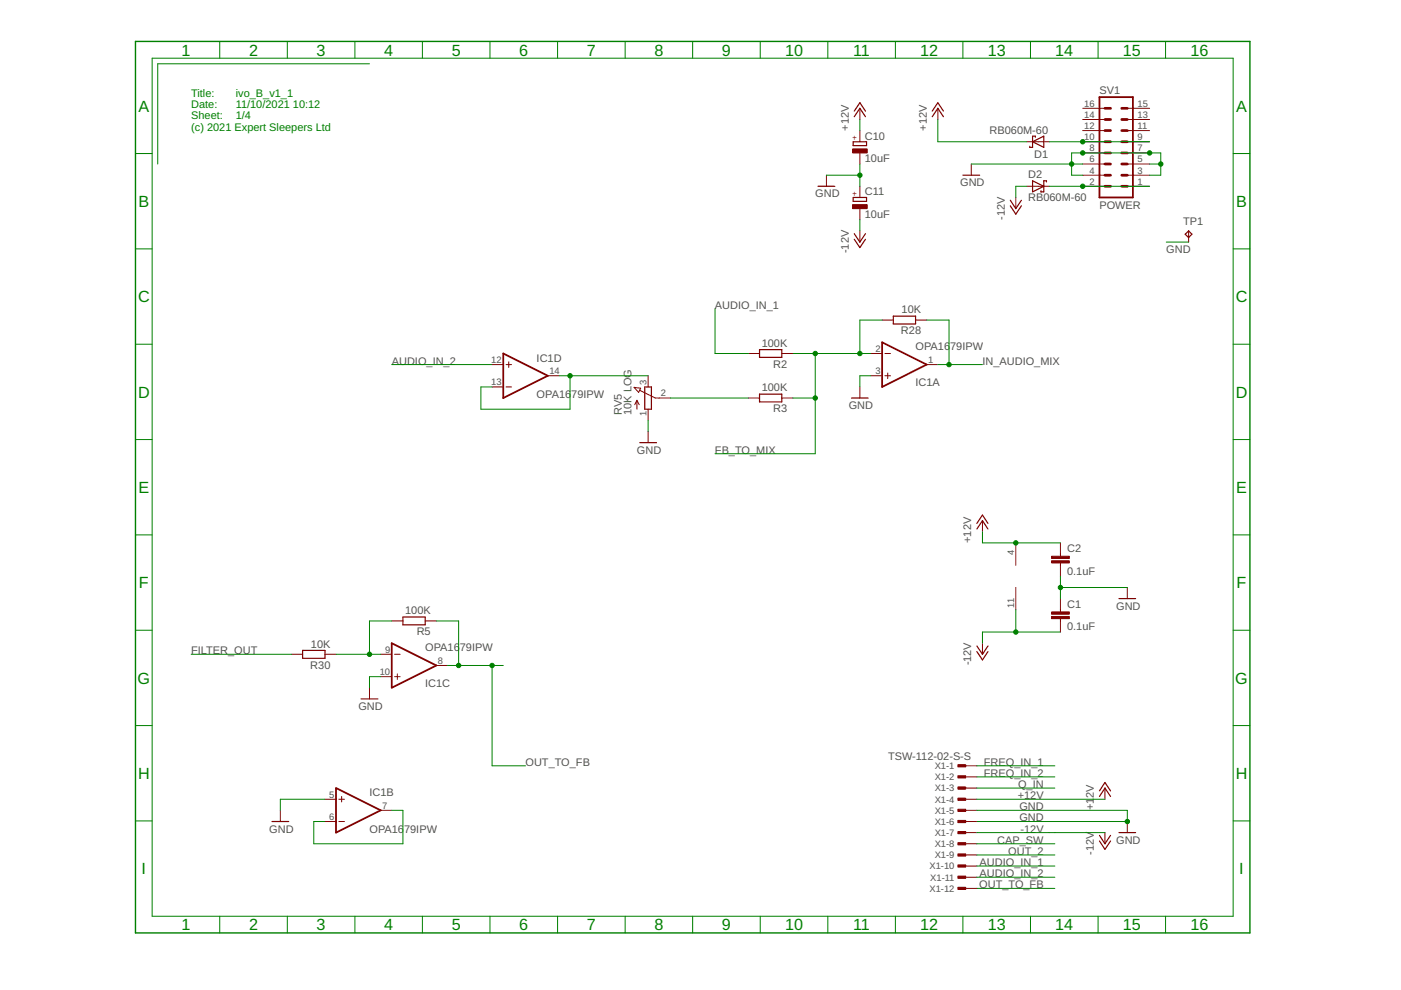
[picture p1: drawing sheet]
<svg xmlns="http://www.w3.org/2000/svg" width="297mm" height="210mm" viewBox="0 0 297 210" stroke-linecap="round" stroke-linejoin="round" font-family="sans-serif">
<path d="M233.1 20.6h7.1v21.3h-7.1zM106.7 75l9.4 4.7-9.4 4.7zM187 72.6l9.5 4.7-9.5 4.7zM83.1 136.4l9.4 4.7-9.4 4.7zM71.2 167.1l9.5 4.7-9.5 4.7z" fill="none" stroke="#800000" stroke-width=".38"/>
<g fill="none" stroke="#800000" stroke-width=".21">
<path d="M175.2 37.1v2.4M182.3 23v2.3M182.3 27.7v2.4M182.3 32.4v2.4M182.3 39.5v2.4M198.8 23v2.3M205.9 34.8v2.3M217.7 39.5h4.8M217.7 30.1h4.8M229.6 27.7h4.7M229.6 39.5h4.7M229.6 37.1h4.7"/>
<path d="M229.6 34.8h4.7M229.6 32.4h4.7M229.6 30.1h4.7M229.6 25.3h4.7M229.6 23h4.7M239 27.7h4.7M239 39.5h4.7M239 37.1h4.7M239 34.8h4.7M239 32.4h4.7M239 30.1h4.7M239 25.3h4.7"/>
<path d="M239 23h4.7M182.3 44.2v2.4M182.3 49v2.3M215.4 41.9v2.3M252 49v2.3M104.3 77.3h2.4M107.3 77.3h1.2M107.9 76.7v1.2M116.1 79.7h2.4M137.4 79.7v2.3M158.7 75h2.3M165.8 75h2.3"/>
<path d="M184.7 79.7h2.3M184.7 75h2.3M187 67.9h2.4M187.6 79.7h1.2M187.6 75h1.2M188.2 79.1v1.2M194.1 67.9h2.4M196.5 77.3h2.3M104.3 82h2.4M107.3 82h1.2M134.4 82.1l1.4 .2-.4 .9zM135 84.9v1.9"/>
<path d="M135 84.9l-.4 .9M135 84.9l.5 .9M135.7 82.8l3.2 1.6h3.2M137.4 86.8v2.3M137.4 91.5v2.4M158.7 84.4h2.3M165.8 84.4h2.3M182.3 82v2.4M208.3 110.4v2.4M215.4 115.1v4.7M224.8 115.1v2.8M224.8 119.4v2.8"/>
<path d="M61.8 138.7h2.4M68.9 138.7h2.3M80.7 138.7h2.4M83.1 131.7h2.3M83.7 138.7h1.1M90.1 131.7h2.4M208.3 136.4v2.3M215.4 124.6v4.7M224.8 126.9v2.9M224.8 131.2v2.8M239 124.6v2.3M78.3 145.8v2.4"/>
<path d="M80.7 143.5h2.4M83.7 143.5h1.1M84.2 142.9v1.2M92.5 141.1h2.4M59.4 171.8v2.4M68.9 169.5h2.3M68.9 174.2h2.3M71.8 169.5h1.2M71.8 174.2h1.2M72.4 168.9v1.1M80.7 171.8h2.4M204.7 169.5h2.4"/>
<path d="M204.7 174.2h2.4M204.7 171.8h2.4M204.7 162.4h2.4M204.7 164.7h2.4M204.7 167.1h2.4M204.7 176.5h2.4M204.7 178.9h2.4M234.3 167.1v2.4M234.3 176.5v2.4M239 174.2v2.3M204.7 181.3h2.4M204.7 183.6h2.4"/>
<path d="M204.7 186h2.4M204.7 188.4h2.4"/>
</g>
<g fill="none" stroke="#800000" stroke-width=".25">
<path d="M173.4 39.5h3.6M180.9 30.1h2.8v.8h-2.8zM181.1 24.7l1.2-1.7 1.2 1.7M181.1 23.6l1.2-1.8 1.2 1.8M197.7 24.7l1.1-1.7 1.2 1.7M197.7 23.6l1.1-1.8 1.2 1.8M204.2 37.1h3.5M218.9 30.1l2.4-1.2v2.3zM218.9 38.3l2.4 1.2-2.4 1.2zM219.5 29.1v-.2h-.6v2.3h-.6v-.2M221.9 38.6v-.3h-.6v2.4h-.6v-.3M180.9 41.9h2.8v.8h-2.8z"/>
<path d="M181.1 49.6l1.2 1.7 1.2-1.7M181.1 50.7l1.2 1.8 1.2-1.8M214.2 42.5l1.2 1.7 1.2-1.7M214.2 43.6l1.2 1.8 1.2-1.8M251.3 49.7l.7-.7 .7 .7-.7 .7zM161 74.1h4.8v1.7h-4.8zM189.4 67h4.7v1.7h-4.7zM135.6 93.9h3.6M136.7 82h1.4v4.8h-1.4zM161 83.6h4.8v1.6h-4.8zM180.5 84.4h3.6M207.1 112.2l1.2-1.8 1.2 1.8"/>
<path d="M207.1 111l1.2-1.8 1.2 1.8M64.2 137.9h4.7v1.7h-4.7zM85.4 130.8h4.7v1.7h-4.7zM207.1 137l1.2 1.7 1.2-1.7M207.1 138.2l1.2 1.7 1.2-1.7M237.2 126.9h3.6M76.6 148.2h3.5M57.7 174.2h3.5M233.1 168.9l1.2-1.8 1.2 1.8M233.1 167.7l1.2-1.8 1.2 1.8M233.1 177.1l1.2 1.8 1.2-1.8M233.1 178.3l1.2 1.8 1.2-1.8"/>
<path d="M237.2 176.5h3.6"/>
</g>
<g fill="#800000" stroke="#800000" stroke-width=".21">
<path d="M222.9 118.9h3.8v.5h-3.8z"/>
<path d="M222.9 117.9h3.8v.5h-3.8z"/>
<path d="M222.9 130.7h3.8v.5h-3.8z"/>
<path d="M222.9 129.8h3.8v.4h-3.8z"/>
<path d="M180.8 31.6h3.1v.8h-3.1z"/>
<path d="M180.8 43.4h3.1v.8h-3.1z"/>
<path d="M203.1 162.1h1.6v.5h-1.6z"/>
<path d="M203.1 164.5h1.6v.5h-1.6z"/>
<path d="M203.1 166.9h1.6v.4h-1.6z"/>
<path d="M203.1 169.2h1.6v.5h-1.6z"/>
<path d="M203.1 171.6h1.6v.4h-1.6z"/>
<path d="M203.1 173.9h1.6v.5h-1.6z"/>
<path d="M203.1 176.3h1.6v.5h-1.6z"/>
<path d="M203.1 178.7h1.6v.4h-1.6z"/>
<path d="M203.1 181h1.6v.5h-1.6z"/>
<path d="M203.1 183.4h1.6v.5h-1.6z"/>
<path d="M203.1 185.8h1.6v.4h-1.6z"/>
<path d="M203.1 188.1h1.6v.5h-1.6z"/>
</g>
<g fill="none" stroke="#800000" stroke-width=".57">
<path d="M234.3 30.1h1.2M234.3 32.4h1.2M234.3 34.8h1.2M234.3 37.1h1.2M234.3 39.5h1.2M234.3 27.7h1.2M234.3 25.3h1.2M234.3 23h1.2M237.8 30.1h1.2M237.8 32.4h1.2M237.8 34.8h1.2M237.8 37.1h1.2"/>
<path d="M237.8 39.5h1.2M237.8 27.7h1.2M237.8 25.3h1.2M237.8 23h1.2"/>
</g>
<path d="M28.7 8.8h236.3v189h-236.3z" fill="none" stroke="#008000" stroke-width=".3"/>
<g fill="none" stroke="#008000" stroke-width=".21">
<path d="M32.3 12.3h229.2v182h-229.2zM46.6 8.8v3.5M60.9 8.8v3.5M75.2 8.8v3.5M78.3 13.5h-44.9v21.3M89.6 8.8v3.5M103.9 8.8v3.5M118.2 8.8v3.5M132.5 8.8v3.5M146.9 8.8v3.5M161.2 8.8v3.5M175.5 8.8v3.5"/>
<path d="M189.8 8.8v3.5M204.2 8.8v3.5M218.5 8.8v3.5M232.8 8.8v3.5M247.1 8.8v3.5M28.7 32.6h3.6M175.2 37.1h7.1M182.3 25.3v2.4M182.3 34.8v4.7M198.8 25.3v4.8h18.9M205.9 34.8h23.7M217.7 39.5h-2.3v2.4"/>
<path d="M222.5 39.5h21.2M222.5 30.1h21.2M229.6 37.1h-2.4v-4.7h18.9v4.7h-2.4M243.7 34.8h2.4M261.5 32.6h3.5M28.7 52.8h3.6M182.3 46.6v2.4M247.3 51.3h4.7M261.5 52.8h3.5M28.7 73h3.6M83.1 77.3h21.2M118.5 79.7h18.9"/>
<path d="M120.9 79.7v7.1h-18.9v-4.8h2.3M151.6 65.5v9.5h7.1M168.1 75h16.6M172.8 75v21.2h-21.2M184.7 79.7h-2.4v2.3M187 67.9h-4.7v7.1M196.5 67.9h4.7v9.4M198.8 77.3h9.5M261.5 73h3.5M28.7 93.2h3.6M137.4 89.1v2.4M142.1 84.4h16.6"/>
<path d="M168.1 84.4h4.7M261.5 93.2h3.5M28.7 113.4h3.6M208.3 112.8v2.3h16.5M261.5 113.4h3.5M28.7 133.6h3.6M40.5 138.7h21.3M71.2 138.7h9.5M83.1 131.7h-4.8v7M92.5 131.7h4.7v9.4M215.4 129.3v4.7M224.8 122.2v4.7"/>
<path d="M224.8 124.6h14.2M224.8 134h-16.5v2.4M261.5 133.6h3.5M28.7 153.8h3.6M80.7 143.5h-2.4v2.3M94.9 141.1h11.8M104.3 141.1v21.3h7.1M261.5 153.8h3.5M28.7 174.1h3.6M68.9 169.5h-9.5v2.3M83.1 171.8h2.3v7.1h-18.9v-4.7h2.4M207.1 169.5h27.2"/>
<path d="M207.1 171.8h31.9v2.4h-31.9M207.1 162.4h16.5M207.1 178.9h16.5M207.1 176.5h27.2M207.1 167.1h16.5M207.1 164.7h16.5M261.5 174.1h3.5M46.6 194.3v3.5M60.9 194.3v3.5M75.2 194.3v3.5M89.6 194.3v3.5M103.9 194.3v3.5"/>
<path d="M118.2 194.3v3.5M132.5 194.3v3.5M146.9 194.3v3.5M161.2 194.3v3.5M175.5 194.3v3.5M189.8 194.3v3.5M204.2 194.3v3.5M207.1 188.4h16.5M207.1 183.6h16.5M207.1 186h16.5M207.1 181.3h16.5M218.5 194.3v3.5"/>
<path d="M232.8 194.3v3.5M247.1 194.3v3.5"/>
</g>
<g fill="#008000" stroke="#008000" stroke-width=".21">
<circle cx="224.8" cy="124.6" r=".47"/>
<circle cx="243.7" cy="32.4" r=".47"/>
<circle cx="229.6" cy="32.4" r=".47"/>
<circle cx="227.2" cy="34.8" r=".47"/>
<circle cx="246.1" cy="34.8" r=".47"/>
<circle cx="182.3" cy="37.1" r=".47"/>
<circle cx="239" cy="174.2" r=".47"/>
<circle cx="97.2" cy="141.1" r=".47"/>
<circle cx="104.3" cy="141.1" r=".47"/>
<circle cx="182.3" cy="75" r=".47"/>
<circle cx="172.8" cy="75" r=".47"/>
<circle cx="172.8" cy="84.4" r=".47"/>
<circle cx="201.2" cy="77.3" r=".47"/>
<circle cx="120.9" cy="79.7" r=".47"/>
<circle cx="78.3" cy="138.7" r=".47"/>
<circle cx="215.4" cy="134" r=".47"/>
<circle cx="215.4" cy="115.1" r=".47"/>
<circle cx="229.6" cy="30.1" r=".47"/>
<circle cx="229.6" cy="39.5" r=".47"/>
</g>
<g font-size="3.4" fill="#008000">
<text x="38.5" y="11.8">1</text>
<text x="52.8" y="11.8">2</text>
<text x="67.1" y="11.8">3</text>
<text x="81.4" y="11.8">4</text>
<text x="95.8" y="11.8">5</text>
<text x="110.1" y="11.8">6</text>
<text x="124.4" y="11.8">7</text>
<text x="138.7" y="11.8">8</text>
<text x="153.1" y="11.8">9</text>
<text x="166.4" y="11.8">10</text>
<text x="180.9" y="11.8">11</text>
<text x="195.1" y="11.8">12</text>
<text x="209.4" y="11.8">13</text>
<text x="223.7" y="11.8">14</text>
<text x="238.1" y="11.8">15</text>
<text x="252.4" y="11.8">16</text>
<text x="29.4" y="23.6">A</text>
<text x="262.1" y="23.6">A</text>
<text x="29.4" y="43.9">B</text>
<text x="262.1" y="43.9">B</text>
<text x="29.3" y="64.1">C</text>
<text x="262" y="64.1">C</text>
<text x="29.3" y="84.3">D</text>
<text x="262" y="84.3">D</text>
<text x="29.4" y="104.5">E</text>
<text x="262.1" y="104.5">E</text>
<text x="29.5" y="124.7">F</text>
<text x="262.2" y="124.7">F</text>
<text x="29.2" y="144.9">G</text>
<text x="261.9" y="144.9">G</text>
<text x="29.3" y="165.1">H</text>
<text x="262" y="165.1">H</text>
<text x="30" y="185.4">I</text>
<text x="262.8" y="185.4">I</text>
<text x="38.5" y="197.2">1</text>
<text x="52.8" y="197.2">2</text>
<text x="67.1" y="197.2">3</text>
<text x="81.4" y="197.2">4</text>
<text x="95.8" y="197.2">5</text>
<text x="110.1" y="197.2">6</text>
<text x="124.4" y="197.2">7</text>
<text x="138.7" y="197.2">8</text>
<text x="153.1" y="197.2">9</text>
<text x="166.4" y="197.2">10</text>
<text x="180.9" y="197.2">11</text>
<text x="195.1" y="197.2">12</text>
<text x="209.4" y="197.2">13</text>
<text x="223.7" y="197.2">14</text>
<text x="238.1" y="197.2">15</text>
<text x="252.4" y="197.2">16</text>
</g>
<g font-size="2.3" fill="#008000">
<text x="40.5" y="20.6">Title:</text>
<text x="40.5" y="23">Date:</text>
<text x="50" y="20.6">ivo_B_v1_1</text>
<text x="50" y="23">11/10/2021</text>
<text x="62.1" y="23">10:12</text>
<text x="40.5" y="25.3">Sheet:</text>
<text x="40.5" y="27.7">(c) 2021 Expert Sleepers Ltd</text>
<text x="50" y="25.3">1/4</text>
</g>
<g font-size="2.3" fill="#505050">
<text x="233.1" y="19.9">SV1</text>
<text x="179.9" y="27.7" transform="rotate(-90 179.9 27.7)">+12V</text>
<text x="183.4" y="29.6">C10</text>
<text x="196.5" y="27.7" transform="rotate(-90 196.5 27.7)">+12V</text>
<text x="209.8" y="28.5">RB060M-60</text>
<text x="183.4" y="34.3">10uF</text>
<text x="219.2" y="33.5">D1</text>
<text x="172.9" y="41.9">GND</text>
<text x="183.4" y="41.4">C11</text>
<text x="203.6" y="39.5">GND</text>
<text x="218" y="37.7">D2</text>
<text x="183.4" y="46.1">10uF</text>
<text x="213" y="46.6" transform="rotate(-90 213 46.6)">-12V</text>
<text x="218" y="42.7">RB060M-60</text>
<text x="233.1" y="44.2">POWER</text>
<text x="250.8" y="47.8">TP1</text>
<text x="179.9" y="53.7" transform="rotate(-90 179.9 53.7)">-12V</text>
<text x="247.3" y="53.7">GND</text>
<text x="151.6" y="65.5">AUDIO_IN_1</text>
<text x="191" y="70.9">R28</text>
<text x="191.1" y="66.4">10K</text>
<text x="83.1" y="77.3">AUDIO_IN_2</text>
<text x="113.8" y="76.7">IC1D</text>
<text x="161.5" y="73.5">100K</text>
<text x="164" y="78">R2</text>
<text x="194.1" y="74.2">OPA16</text>
<text x="201.4" y="74.2">79IPW</text>
<text x="208.3" y="77.3">IN_AUDIO_MIX</text>
<text x="161.5" y="83">100K</text>
<text x="194.1" y="81.9">IC1A</text>
<text x="113.8" y="84.4">OPA16</text>
<text x="121.1" y="84.4">79IPW</text>
<text x="131.9" y="87.9" transform="rotate(-90 131.9 87.9)">RV5</text>
<text x="133.9" y="87.9" transform="rotate(-90 133.9 87.9)">10K LOG</text>
<text x="164" y="87.4">R3</text>
<text x="179.9" y="86.8">GND</text>
<text x="135" y="96.2">GND</text>
<text x="151.6" y="96.2">FB_TO_MIX</text>
<text x="205.9" y="115.1" transform="rotate(-90 205.9 115.1)">+12V</text>
<text x="226.2" y="117.1">C2</text>
<text x="226.2" y="121.8">0.1uF</text>
<text x="85.9" y="130.2">100K</text>
<text x="226.2" y="128.9">C1</text>
<text x="236.6" y="129.3">GND</text>
<text x="65.9" y="137.3">10K</text>
<text x="88.4" y="134.7">R5</text>
<text x="226.2" y="133.7">0.1uF</text>
<text x="40.5" y="138.7">FILTER_OUT</text>
<text x="65.8" y="141.8">R30</text>
<text x="90.2" y="138">OPA16</text>
<text x="97.5" y="138">79IPW</text>
<text x="205.9" y="141.1" transform="rotate(-90 205.9 141.1)">-12V</text>
<text x="90.2" y="145.7">IC1C</text>
<text x="76" y="150.5">GND</text>
<text x="188.3" y="161.2">TSW-112-02-S-S</text>
<text x="111.4" y="162.4">OUT_TO_FB</text>
<text x="208.6" y="164.7">FREQ_IN_2</text>
<text x="208.6" y="162.4">FREQ_IN_1</text>
<text x="215.8" y="167.1">Q_IN</text>
<text x="78.3" y="168.9">IC1B</text>
<text x="215.8" y="169.5">+12V</text>
<text x="216.1" y="171.8">GND</text>
<text x="231.9" y="171.8" transform="rotate(-90 231.9 171.8)">+1</text>
<text x="231.9" y="169.2" transform="rotate(-90 231.9 169.2)">2V</text>
<text x="57.1" y="176.5">GND</text>
<text x="78.3" y="176.5">OPA16</text>
<text x="85.7" y="176.5">79IPW</text>
<text x="211.4" y="178.9">CAP_SW</text>
<text x="216.1" y="174.2">GND</text>
<text x="216.4" y="176.5">-12V</text>
<text x="236.6" y="178.9">GND</text>
<text x="207.7" y="183.6">AUDIO_IN_1</text>
<text x="207.7" y="186">AUDIO_IN_2</text>
<text x="213.8" y="181.3">OUT_2</text>
<text x="231.9" y="181.3" transform="rotate(-90 231.9 181.3)">-12V</text>
<text x="207.6" y="188.4">OUT_TO_FB</text>
</g>
<g font-size="2" fill="#505050">
<text x="229.9" y="22.6">16</text>
<text x="241.2" y="22.6">15</text>
<text x="229.9" y="29.7">10</text>
<text x="229.9" y="27.4">12</text>
<text x="229.9" y="25">14</text>
<text x="241.2" y="29.7">9</text>
<text x="241.2" y="27.4">11</text>
<text x="241.2" y="25">13</text>
<text x="231" y="34.5">6</text>
<text x="231" y="32.1">8</text>
<text x="241.2" y="34.5">5</text>
<text x="241.2" y="32.1">7</text>
<text x="231" y="39.2">2</text>
<text x="231" y="36.8">4</text>
<text x="241.2" y="39.2">1</text>
<text x="241.2" y="36.8">3</text>
<text x="104.1" y="77">12</text>
<text x="185.6" y="74.6">2</text>
<text x="196.8" y="77">1</text>
<text x="104.1" y="81.7">13</text>
<text x="116.5" y="79.3">14</text>
<text x="137.1" y="81.7" transform="rotate(-90 137.1 81.7)">3</text>
<text x="185.6" y="79.3">3</text>
<text x="137.1" y="88.2" transform="rotate(-90 137.1 88.2)">1</text>
<text x="140.1" y="84.1">2</text>
<text x="215.1" y="117.7" transform="rotate(-90 215.1 117.7)">4</text>
<text x="215.1" y="128.8" transform="rotate(-90 215.1 128.8)">11</text>
<text x="80.5" y="143.1">10</text>
<text x="81.6" y="138.4">9</text>
<text x="92.8" y="140.8">8</text>
<text x="198.2" y="163.1">X1-1</text>
<text x="198.2" y="165.4">X1-2</text>
<text x="198.2" y="167.8">X1-3</text>
<text x="69.8" y="173.8">6</text>
<text x="69.8" y="169.1">5</text>
<text x="81" y="171.5">7</text>
<text x="198.2" y="170.2">X1-4</text>
<text x="198.2" y="172.5">X1-5</text>
<text x="198.2" y="174.9">X1-6</text>
<text x="198.2" y="177.2">X1-7</text>
<text x="198.2" y="179.6">X1-8</text>
<text x="197.1" y="184.3">X1-10</text>
<text x="198.2" y="182">X1-9</text>
<text x="197.1" y="189.1">X1-12</text>
<text x="197.2" y="186.7">X1-11</text>
</g>
<g font-size="1.7" fill="#800000">
<text x="181.8" y="29.7" transform="rotate(-90 181.8 29.7)">+</text>
<text x="181.8" y="41.5" transform="rotate(-90 181.8 41.5)">+</text>
</g>
</svg>
